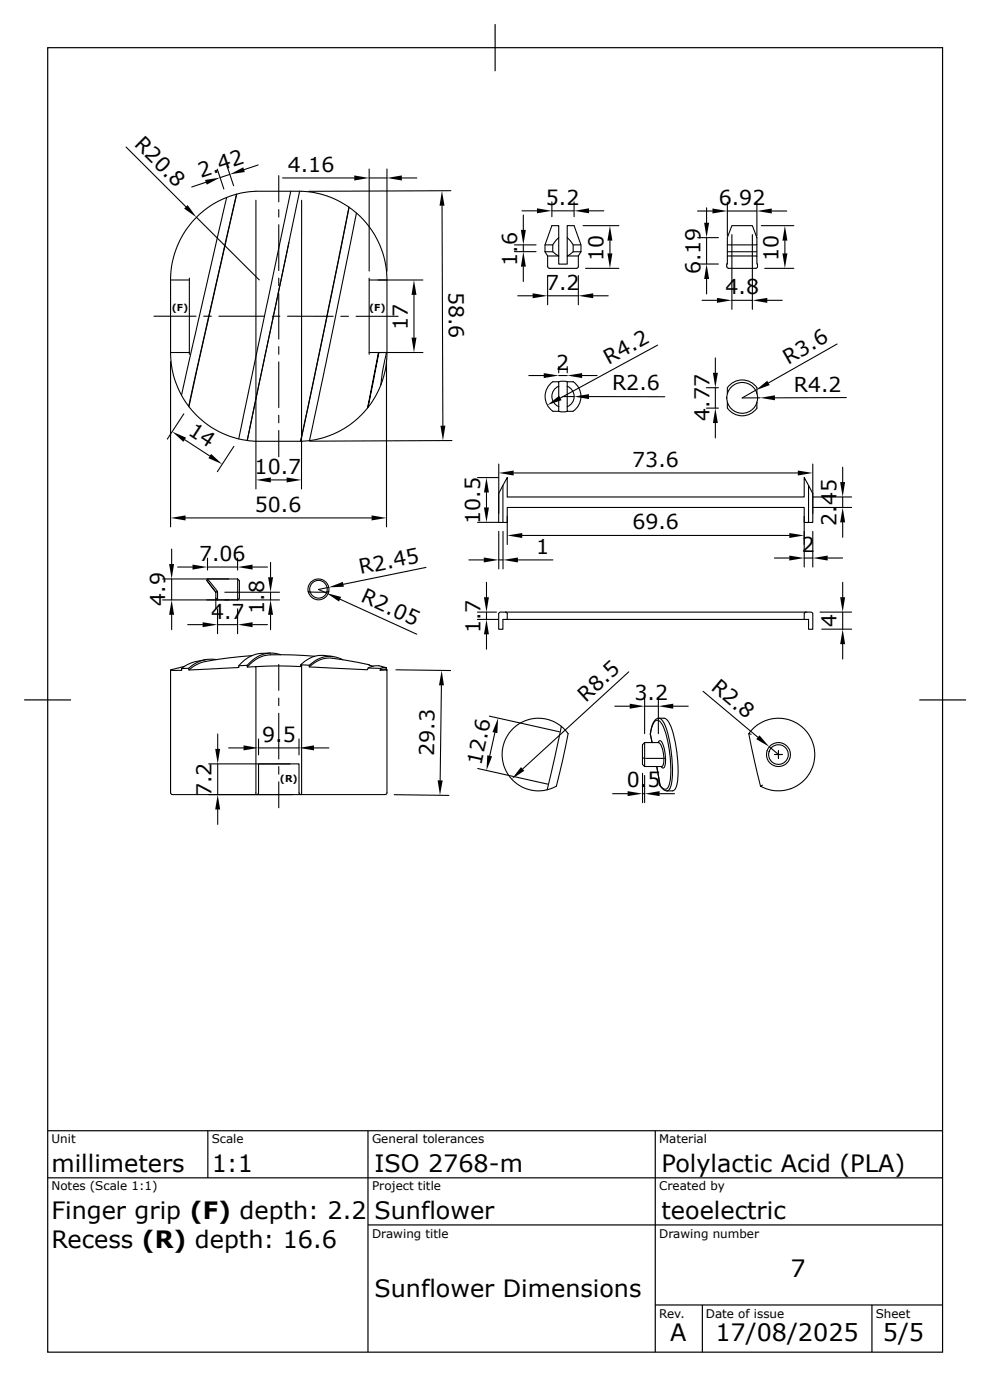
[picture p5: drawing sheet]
<svg xmlns="http://www.w3.org/2000/svg" width="210mm" height="297mm" viewBox="0 0 210 297" stroke-linecap="round" stroke-linejoin="round" font-family="sans-serif">
<g fill="none" stroke="#000" stroke-width=".23">
<path d="M26.8 31.2l12.7 12.7M43.7 38.7l-3 1M46.1 35.9l1.4 4.2M48.2 35.2l1.4 4.2M48.8 37l-2.1 .7M54.8 35l-3 1M59.2 37.3v5.6M60 37.8h15.2M78.4 35.9v21.7M78.4 37.8h3.8M82.2 35.9v21.7M85.3 37.8h3.2"/>
<path d="M36.2 59.5h4M40.2 59.1v16.2M41.7 46.2l13.4 13.3M48.1 41.9l-9.6 42M50.2 41.3l-10.1 45M50.3 41.2l-10.2 45.2M54.3 42.5v61.3M59.2 44.5v1.6M59.2 47.7v9.8M59.2 59.1v1.6M61.3 51.5l-8.8 42.1M61.7 40.6l-11 52.6"/>
<path d="M63.6 40.6l-11.1 53M64 42.5v61.3M75.7 45.2l-5.8 28.8-4.2 19.6M78.4 59.5h3.8M78.4 59.1v16.2M80.3 59.5h9.5M82.2 59.5a18.8 18.8 0 0 0-18.6-18.9h-3.7a34.9 34.9 0 0 0-8.7 .4 18.9 18.9 0 0 0-15 18.5v15.4M82.2 59.5v15.4a18.8 18.8 0 0 1-18.4 18.8h-9.5a18.8 18.8 0 0 1-18.1-18.8M93.9 43.7l.1 46.7M95.7 40.5l-30.2 .1M109.2 52h4.6M109.2 53.4h4.6"/>
<path d="M110.8 44.8h3.2M111.1 45.7v3.1M111.1 52v1.4M111.1 56.6v3.2M115.7 52h1.7l1.2-1.5v3.9l-1.2-.9v-1.5M115.7 53.5h1.7M115.7 53.5l.6 .9M116.3 54.4h2.3v1.7h1.9v-1.7h2.3M116.3 54.4v2.2l.4 .4M116.3 58.5v6.2M116.7 57h5.7M117.2 42.9v3.1"/>
<path d="M117.2 44.8h4.7M118.6 50.5v-2.6h-1.4l-1.5 4.1v1.5M120.5 50.5v3.9l1.2-.9M121.7 52v1.5h1.7M121.9 42.9v3.1M122.8 54.4v2.2l-.3 .4M122.8 58.5v6.2M123.4 52h-1.7l-1.2-1.5v-2.6h1.4l1.5 4.1v1.5M123.4 53.5l-.6 .9M123.8 47.9h7.6M124.3 57h7.1M125.1 44.8h3.1"/>
<path d="M129.5 51.1v2.7M148.1 44.8h3.2M148.1 50.5h4.5M148.1 56.1h4.5M150 44.1v3.2M150 50.5v5.6M150 59.3v3.1M154.5 52v1.5h6.2M154.5 53.5v.9M154.5 44.8h6.2M154.5 42.9v7.2M154.7 57h5.8"/>
<path d="M154.7 57l-.4-.4 .2-2.2h6.2l.2 2.2-.4 .4M155.4 47.9h4.4l.2 .6a6.1 6.1 0 0 1 .7 3.5h-6.2v-.3a5.7 5.7 0 0 1 .7-3.2zM155.4 49.8v15.9M159.8 49.8v15.9M160.7 52v2.4M160.7 42.9v7.2M161.7 47.9h6.9M162.4 57h6.2M163.9 44.8h3.2M166.7 51.1v2.7M32.7 67.2h8.9M36.2 74.9h4"/>
<path d="M36.2 76.8v35.1M43.3 67.2h1.6M46.5 67.2h9.7M57.8 67.2h1.6M59.2 62.3v9.7M59.2 73.6v1.7M59.2 76.9v9.7M61.1 67.2h9.7M72.4 67.2h1.6M75.6 67.2h8.9M78.4 74.9h11.4M80.5 74.9h1.6l-.9 4.2-.3 2.7"/>
<path d="M82.1 76.8v35.1M87.9 62.6v9.1M109.9 62.8h3.2M112.3 79.8h3.2M116.3 62.8h6.5M118.6 77.9v1.3M118.6 79.8h1.9M120.5 77.9v1.3M123.6 79.8h3.2M126 62.8h3.2M139.6 73.3l-20.6 11.2M149.1 63.8h3.1"/>
<path d="M151.9 76v3.2M155.4 63.8h4.4M162.9 63.8h3.2M177.8 73.1l-14.6 8.2M39 87.9l-3.5 5.4M39.2 93.4l5.3 3.4M49.7 94.8l-3.5 5.4M59.2 88.2v1.6M59.2 91.4v5.6M63.8 93.7l5.3-24.9 5-24.8-3.7 18.6-6.5 31.1M78.2 86.5l2.3-11.6h-.2l-2.3 11.8M96 93.6l-30.3 .1"/>
<path d="M105.9 98.6v10.4M118.6 82a2.35 2.35 0 0 0-1.4 2.2 2.35 2.35 0 0 0 1.5 2.2M118.6 82v-.9h-.2a1.94 1.94 0 0 0-2.2 1.3 3.7 3.7 0 0 0 1.4 5h1v-1M118.6 82v4.4M118.7 87.4l.7 .1 1.1-.1M118.7 81.1l1-.1 .8 .1M119.5 84.2h2.4M120.5 81.1v.9M120.5 81.1h.4a1.75 1.75 0 0 1 2 1.3 3.7 3.7 0 0 1-1.4 5h-1v-1M120.5 82v4.4M120.5 82a2.35 2.35 0 0 1 1.4 2.2 2.35 2.35 0 0 1-1.4 2.2M125.1 84.2l16.1 .1"/>
<path d="M150 82.4h2.6M150 86.7h2.6M151.9 82.4v4.3M151.9 89.8v3.2M154.5 85.4v1.3M154.5 82.4v1.2M154.5 82.3a3.8 3.8 0 0 1 6.2 .1v1.2M160.4 82.9l-2.8 1.6h3.8M160.7 85.4v.3a1.78 1.78 0 0 1-.8 1.9 3.8 3.8 0 0 1-5.4-.9M172.6 98.6v10.4M178.9 99.2v3.2M179.7 84.4l-15.1 .1"/>
<path d="M36.5 116.6v3.2M39.4 110h39.5M44.1 118.5v2.6M50.5 118.5v2.6M57.5 119.4v3.2M57.5 101.9h3.4M99.6 118.9h3.1M101.4 101.4h4.4M101.4 110.9h4.4M103.3 104.6v3.2M105.9 112.9v7.9M105.9 118.9h.9"/>
<path d="M106.8 103.1v7.9M106.8 112.9v7.9M107.7 109.7v5.9M109.1 100.5h60.3M110 118.9h7.4M110.9 113.7h56.7M164.4 118.5h3.2M170.8 109.7v10.7M170.8 118.5h1.8M171.7 103.1l-.9-1.7v4.2h-63.1v-4.2l-1.8 3.4v6.2h1.8v-3.2h63.1v3.2h.9M171.7 103.1l.9 1.7v6.2h-.9zM172.6 112.9v7.5"/>
<path d="M172.7 105.6h8.1M172.7 107.8h8.1M175.8 118.5h3.1M178.9 105.6v2.2M178.9 110.9v3.2M34.5 127.4h24.8M34.5 123h16M36.5 123v4.4M36.5 130.6v3.1M37.7 120.4h3.2M39.9 132.7h3.1M43.9 123.3l1.9 2.5"/>
<path d="M44.1 120.4h6.4M45.8 125.8v1.3M45.8 125.8l.4-.2v1.8l-.4-.3M45.8 127.1v2.2M46.2 125.6l-2.2-2.6-.1 .3 1.9 2.5M46.2 129.3v5.3M46.2 132.7h4.3M47.7 125.8h11.6M50.5 129.3v5.3M50.5 123l.3 .3v3.8l-.3 .3zM53.5 139.3l-4.9 .4-4.9 .8a7.6 7.6 0 0 0-3.6 1.8M53.6 120.4h3.2"/>
<path d="M53.6 132.7h3.2M57.4 138.7a8 8 0 0 0-4 .6l-1.5 .9-1.2 1.2M57.5 125.8v1.6M57.5 130.6v3.1M59.6 139.1a6.3 6.3 0 0 0-7.1 2.2M65.4 125.6l.5 .2M65.4 125.6a2.22 2.22 0 0 1 2.2-2.6 2.22 2.22 0 0 1 2.2 2.6l-.4 .2M65.9 125.8a1.88 1.88 0 0 1 1.7-2.5 1.88 1.88 0 0 1 1.8 2.5M65.9 125.8h3.5M65.9 125.7a1.87 1.87 0 0 0 1.7 1.3 1.87 1.87 0 0 0 1.8-1.3M66.8 139.4l-4.7-.3a21.1 21.1 0 0 0-5.9 .2l-1.9 .8-1.8 1.6M69.8 124.8l-2.2 .4 1.7 .8"/>
<path d="M69.8 125.6a2.24 2.24 0 0 1-2.2 1.8 2.24 2.24 0 0 1-2.1-1.8M70.7 139.4l-1.9-.2a6.3 6.3 0 0 0-4.9 2M72.2 127.3l16.3 7.4M90.5 120.5l-17.6 3.6M101.4 130h4.1M101.4 131.6h4.4M103.3 123.7v3.1M103.3 130v1.6M103.3 134.7v3.2M106 130.1l1.1-.1a.43 .43 0 0 1 .6 .4v1.2h-.9v2.1h-.9v-3.3zM107.4 130h64.8l.4 .4v3.3h-.9v-2.1h-64M171.1 130l-.3 .4v1.2"/>
<path d="M174.1 130h6.7M174.5 133.6h6.3M178.9 123.7v3.1M178.9 130v3.6M178.9 136.8v3.2M39.2 141.5l-3 .8M43.7 140.1l-2.1 .4a7.6 7.6 0 0 0-3.1 1.5M46 140.1a7 7 0 0 0-5.9 1.8M46.2 155.9v3.2M48.6 158.9h3.1M54.9 157v3.3M54.9 158.9h8.6"/>
<path d="M59.2 141.1v5.5M59.2 148.3v1.6M59.2 151.5v9.7M63.5 157v3.3M64 141.2h-.1l-.1 .4-4.7-.2-4.8 .2M66.7 158.9h3.1M72.8 140.1a5.8 5.8 0 0 0-7.1 1.2M78.2 141.9l1.1-.4a4.3 4.3 0 0 1 2.8 .3l-1.2 .2M79.3 141.5l-.9-.2a42.3 42.3 0 0 0-9-1.5 6.4 6.4 0 0 0-3.7 1.8M82.1 141.8l-.1 .4M82.2 142.2a1.65 1.65 0 0 0-1.5 .1M84.1 142.3l11.6 .1"/>
<path d="M93.7 145.6l-.2 20.2M103.9 152.1l14.9 3.3M105.1 155.6l-1.1 4.9M119.2 154.3l-3 13.4a7.7 7.7 0 0 1-9.1-10.1 7.7 7.7 0 0 1 13.5-1.8l-2.5 11.2-1.9 .7M130.6 150h3.1M133.5 142.7l-22.5 20.6M136.9 157.7v3.4M136.9 157.7l-.5 .5v4.1l.5 .5M136.9 148.1v7.7M136.9 150h2.9M138.1 155.9v.1M138.1 155.9l.4 1.8"/>
<path d="M138.1 156l.1-.4a3.5 3.5 0 0 1 1.2-2.6 1.54 1.54 0 0 1 1.4 1.3 24.4 24.4 0 0 1 1.3 12.5 .89 .89 0 0 1-.8 .8 .89 .89 0 0 1-.9-.6l-.2-.2M138.1 156l.4 1.7M139.8 148.1v7.7M139.9 157.7h-3M139.9 152.5a2.66 2.66 0 0 1 1.6 2.2 28 28 0 0 1 1 12.2l-.4 .8-.5 .3M139.9 152.5h1.1a2.85 2.85 0 0 1 1.6 2.2 25.5 25.5 0 0 1 1 12.4l-.3 .6-.3 .2-1.4 .1M139.9 152.5a2.4 2.4 0 0 0-1.6 2.4l-.2 1M143 150h3.1M149.3 146.8l11.6 9.8M159 155.8l2.5 11.2M159.5 156l-.5-.2a7.7 7.7 0 0 1 10.5-2 7.7 7.7 0 0 1 2.4 10.5 7.7 7.7 0 0 1-10.4 2.7l.4-.2M163.4 158.6l1.9 1.7"/>
<path d="M165.3 159.4v1.7M36.2 168.4a.81 .81 0 0 0 1.1 .4h17.1l-.1-27.2-1.8 .1v-.4l-1.8 .1v.4l-10.6 .5v-.4l-1.2 .1h-.4l.1 .4-2.4-.1v26.1M44.3 168.8h19.6M44.3 162.2h17.3M46.2 162.2v6.6M46.2 171.9v3.2M59.2 162.8v1.6M59.2 166.1v5.5M63.9 168.8l.1-.1v-27.5l1.7 .1v.3l.6 .1 11.4 .5h.3l.2-.3 2.7 .1-.2 .3 1.5-.1v26.2a1.14 1.14 0 0 1-1.4 .4h-16.8M63.9 168.7l-.4-.3v-6.2h-8.6v6.2l-.4 .3M83.7 168.8l11.6 .1M101.4 163.2l14.9 3.3"/>
<path d="M130.1 168.6h3.2M136.4 160.9l.5 .2M136.4 164.2v6.3M136.4 168.6h.5M136.9 161.1v1.7M136.9 162.8h3.6M136.9 164.7v5.8M137.1 161.1h3.7M140.1 168.6h3.1M140.2 166.8h-.1a2.11 2.11 0 0 0 1.5 1.2M140.2 166.8l-.7-4 .6 4M140.4 162.8a.41 .41 0 0 0 .5 .3 .41 .41 0 0 0 .3-.5 8.1 8.1 0 0 0-.9-5.2l-.2-.1-.3 .4a3.2 3.2 0 0 1 1.1 2.8l.1 1.2a1.08 1.08 0 0 1-.5 1.1"/>
<path d="M141 161.1h.3M164.5 160.3h1.6"/>
<circle cx="157.6" cy="84.5" r="3.3"/>
<circle cx="165.3" cy="160.3" r="2.54"/>
<circle cx="165.3" cy="160.3" r="2.09"/>
</g>
<g fill="#000">
<path d="M43.5 38.2l3.2-.5-2.8 1.5zM48.8 37l2.9-1.5 .3 1zM75.2 37.3l3.2 .5-3.2 .5zM82.2 37.8l3.1-.5v1zM39.1 44.3l.7-.7 1.9 2.6zM93.9 40.5l.5 3.2h-1.1zM110.6 48.8h1.1l-.6 3.2zM111.1 53.4l.6 3.2h-1.1zM114 44.2l3.2 .6-3.2 .5zM121.9 44.8l3.2-.6v1.1zM129.5 47.9l.5 3.2h-1zM129 53.8h1l-.5 3.2z"/>
<path d="M149.5 47.3h1.1l-.6 3.2zM150 56.1l.6 3.2h-1.1zM151.3 44.3l3.2 .5-3.2 .5zM160.7 44.8l3.2-.5v1zM166.7 47.9l.5 3.2h-1zM166.2 53.8h1l-.5 3.2zM87.9 59.5l.5 3.1h-1zM87.4 71.7h1l-.5 3.2zM113.1 62.3l3.2 .5-3.2 .5zM115.5 79.2l3.1 .6-3.1 .5zM120.5 79.8l3.1-.6v1.1zM122.8 62.8l3.2-.5v1z"/>
<path d="M151.4 79.2h1l-.5 3.2zM152.2 63.3l3.2 .5-3.2 .5zM159.8 63.8l3.1-.5v1zM36.6 91.7l2.9 1.3-.6 .8zM44.8 96.4l2.4 2.2-2.9-1.3zM93.5 90.4h1.1l-.5 3.2zM105.9 100.5l3.2-.6v1.1zM116.2 86.1l2.5-2 .5 .9zM121.9 84.2l3.2-.5v1.1zM151.9 86.7l.5 3.1h-1zM160.4 82.9l2.5-2 .5 .9zM161.4 84.5l3.2-.5v1z"/>
<path d="M169.4 99.9l3.2 .6-3.2 .5zM35.9 119.8h1.1l-.5 3.2zM36.2 110l3.2-.5v1zM40.9 119.9l3.2 .5-3.2 .6zM50.5 120.4l3.1-.5v1.1zM54.3 101.9l3.2-.5v1.1zM60.9 101.4l3.1 .5-3.1 .6zM78.9 109.5l3.2 .5-3.2 .5zM102.7 118.4l3.2 .5-3.2 .6zM103.3 101.4l.5 3.2h-1zM102.8 107.8h1l-.5 3.1zM106.8 118.9l3.2-.5v1.1z"/>
<path d="M107.7 113.7l3.2-.5v1.1zM167.6 113.2l3.2 .5-3.2 .6zM167.6 118l3.2 .5-3.2 .6zM172.6 118.5l3.2-.5v1.1zM178.4 102.4h1.1l-.6 3.2zM178.9 107.8l.6 3.1h-1.1zM36.5 127.4l.5 3.2h-1.1zM43 132.2l3.2 .5-3.2 .5zM50.5 132.7l3.1-.5v1zM57.5 127.4l.5 3.2h-1.1zM56.9 122.6h1.1l-.5 3.2zM69.3 126l3.1 .8-.4 1z"/>
<path d="M69.8 124.8l3-1.2 .2 1zM103.3 131.6l.5 3.1h-1zM102.8 126.8h1l-.5 3.2zM178.4 126.8h1.1l-.6 3.2zM178.9 133.6l.6 3.2h-1.1zM45.7 159.1h1l-.5 3.1zM51.7 158.3l3.2 .6-3.2 .5zM63.5 158.9l3.2-.6v1.1zM93.8 142.4l.5 3.2h-1.1zM105.8 152.5l-.2 3.2-1-.2zM133.7 149.5l3.2 .5-3.2 .5zM139.8 150l3.2-.5v1z"/>
<path d="M161.3 156.2l2.1 2.4-2.8-1.6zM46.2 168.8l.5 3.1h-1zM92.9 165.7l1.1 .1-.6 3.1zM103.5 160.4l1 .3-1.2 2.9zM110.6 162.9l.7 .8-2.6 1.8zM133.3 168l3.1 .6-3.1 .5zM136.9 168.6l3.2-.6v1.1z"/>
</g>
<g fill="none" stroke="#000" stroke-width=".25">
<path d="M10.1 10.1h190.1v277.1h-190.1zM105.1 5.1v10M5.1 148.7h10M205.1 148.7h-9.9M10.1 240.2h190.1M10.1 250.2h190.1M44.1 240.2v10M78.1 240.2v47M139.1 240.2v47M78.1 260.2h122.1M139.1 277.2h61.1M149.1 277.2v10"/>
<path d="M185.2 277.2v10"/>
</g>
<g font-size="5.1">
<text x="10.9" y="249">millimeters</text>
<text x="45" y="249">1:1</text>
<text x="79.5" y="249">ISO 2768-m</text>
<text x="140.5" y="249">Polylactic Acid (PLA)</text>
<text x="10.9" y="258.9">Finger grip (F) depth: 2.2</text>
<text x="79.5" y="258.9">Sunflower</text>
<text x="140.5" y="258.9">teoelectric</text>
<text x="10.9" y="265">Recess (R) depth: 16.6</text>
<text x="79.5" y="275.4">Sunflower Dimensions</text>
<text x="167.8" y="271.3">7</text>
<text x="142.3" y="284.8">A</text>
<text x="151.9" y="284.8">17/08/2025</text>
<text x="187.5" y="284.8">5/5</text>
</g>
<g font-size="4.4">
<text x="28.3" y="30.9" transform="rotate(45 28.3 30.9)">R20.8</text>
<text x="42.6" y="37.7" transform="rotate(-18 42.6 37.7)">2.42</text>
<text x="61.1" y="36.5">4.16</text>
<text x="115.9" y="43.4">5.2</text>
<text x="152.6" y="43.5">6</text>
<text x="155.4" y="43.5">.92</text>
<text x="109.8" y="56.5" transform="rotate(-90 109.8 56.5)">1.6</text>
<text x="128.2" y="55.4" transform="rotate(-90 128.2 55.4)">10</text>
<text x="148.7" y="58.2" transform="rotate(-90 148.7 58.2)">6</text>
<text x="148.7" y="55.5" transform="rotate(-90 148.7 55.5)">.19</text>
<text x="165.3" y="55.4" transform="rotate(-90 165.3 55.4)">10</text>
<text x="95.3" y="62" transform="rotate(90 95.3 62)">58.6</text>
<text x="116" y="61.5">7.2</text>
<text x="154.1" y="62.5">4.8</text>
<text x="86.6" y="70.1" transform="rotate(-90 86.6 70.1)">17</text>
<text x="129.2" y="77.5" transform="rotate(-28 129.2 77.5)">R4.2</text>
<text x="167.4" y="77.4" transform="rotate(-30 167.4 77.4)">R3.6</text>
<text x="118.1" y="78.5">2</text>
<text x="130" y="82.9">R2.6</text>
<text x="150.6" y="82.3" transform="rotate(-90 150.6 82.3)">7</text>
<text x="168.6" y="83.2">R4.2</text>
<text x="150.6" y="89.4" transform="rotate(-90 150.6 89.4)">4</text>
<text x="150.6" y="86.6" transform="rotate(-90 150.6 86.6)">.7</text>
<text x="39.7" y="92.2" transform="rotate(33 39.7 92.2)">14</text>
<text x="54.1" y="100.6">10.7</text>
<text x="134.3" y="99.1">73.6</text>
<text x="177.6" y="107.3" transform="rotate(-90 177.6 107.3)">4</text>
<text x="177.6" y="104.5" transform="rotate(-90 177.6 104.5)">5</text>
<text x="54.1" y="108.7">50.6</text>
<text x="102" y="111.3" transform="rotate(-90 102 111.3)">10.5</text>
<text x="134.3" y="112.4">69.6</text>
<text x="177.6" y="111.6" transform="rotate(-90 177.6 111.6)">2.</text>
<text x="42.3" y="119.1">7</text>
<text x="45" y="119.1">.06</text>
<text x="113.8" y="117.7">1</text>
<text x="170.3" y="117.3">2</text>
<text x="76.6" y="122" transform="rotate(-12 76.6 122)">R2.45</text>
<text x="35.1" y="128.7" transform="rotate(-90 35.1 128.7)">4.9</text>
<text x="44.8" y="131.4">4.7</text>
<text x="56.1" y="130.3" transform="rotate(-90 56.1 130.3)">1.8</text>
<text x="76.4" y="127.7" transform="rotate(25 76.4 127.7)">R2.05</text>
<text x="102" y="134.5" transform="rotate(-90 102 134.5)">1.7</text>
<text x="177.7" y="133.2" transform="rotate(-90 177.7 133.2)">4</text>
<text x="124.4" y="149.2" transform="rotate(-42 124.4 149.2)">R8.5</text>
<text x="134.7" y="148.6">3</text>
<text x="137.5" y="148.6">.2</text>
<text x="150.8" y="146.3" transform="rotate(40 150.8 146.3)">R2.8</text>
<text x="55.7" y="157.5">9.</text>
<text x="60" y="157.5">5</text>
<text x="92.2" y="160.6" transform="rotate(-89 92.2 160.6)">29.3</text>
<text x="102.2" y="162.7" transform="rotate(-77 102.2 162.7)">12.6</text>
<text x="133.1" y="167.2">0.</text>
<text x="137.5" y="167.2">5</text>
<text x="44.9" y="169.1" transform="rotate(-90 44.9 169.1)">7.2</text>
</g>
<g font-size="2.5">
<text x="10.9" y="242.9">Unit</text>
<text x="45" y="242.9">Scale</text>
<text x="79" y="242.9">General tolerances</text>
<text x="140" y="242.9">Material</text>
<text x="10.9" y="252.8">Notes (Scale 1:1)</text>
<text x="79" y="252.8">Project title</text>
<text x="140" y="252.8">Created by</text>
<text x="79" y="262.9">Drawing title</text>
<text x="140" y="262.9">Drawing number</text>
<text x="140" y="280">Rev.</text>
<text x="149.9" y="280">Date of issue</text>
<text x="186" y="280">Sheet</text>
</g>
<g font-size="2">
<text x="36.5" y="66">(F)</text>
<text x="78.4" y="66">(F)</text>
<text x="59.4" y="166.1">(R)</text>
</g>
</svg>
